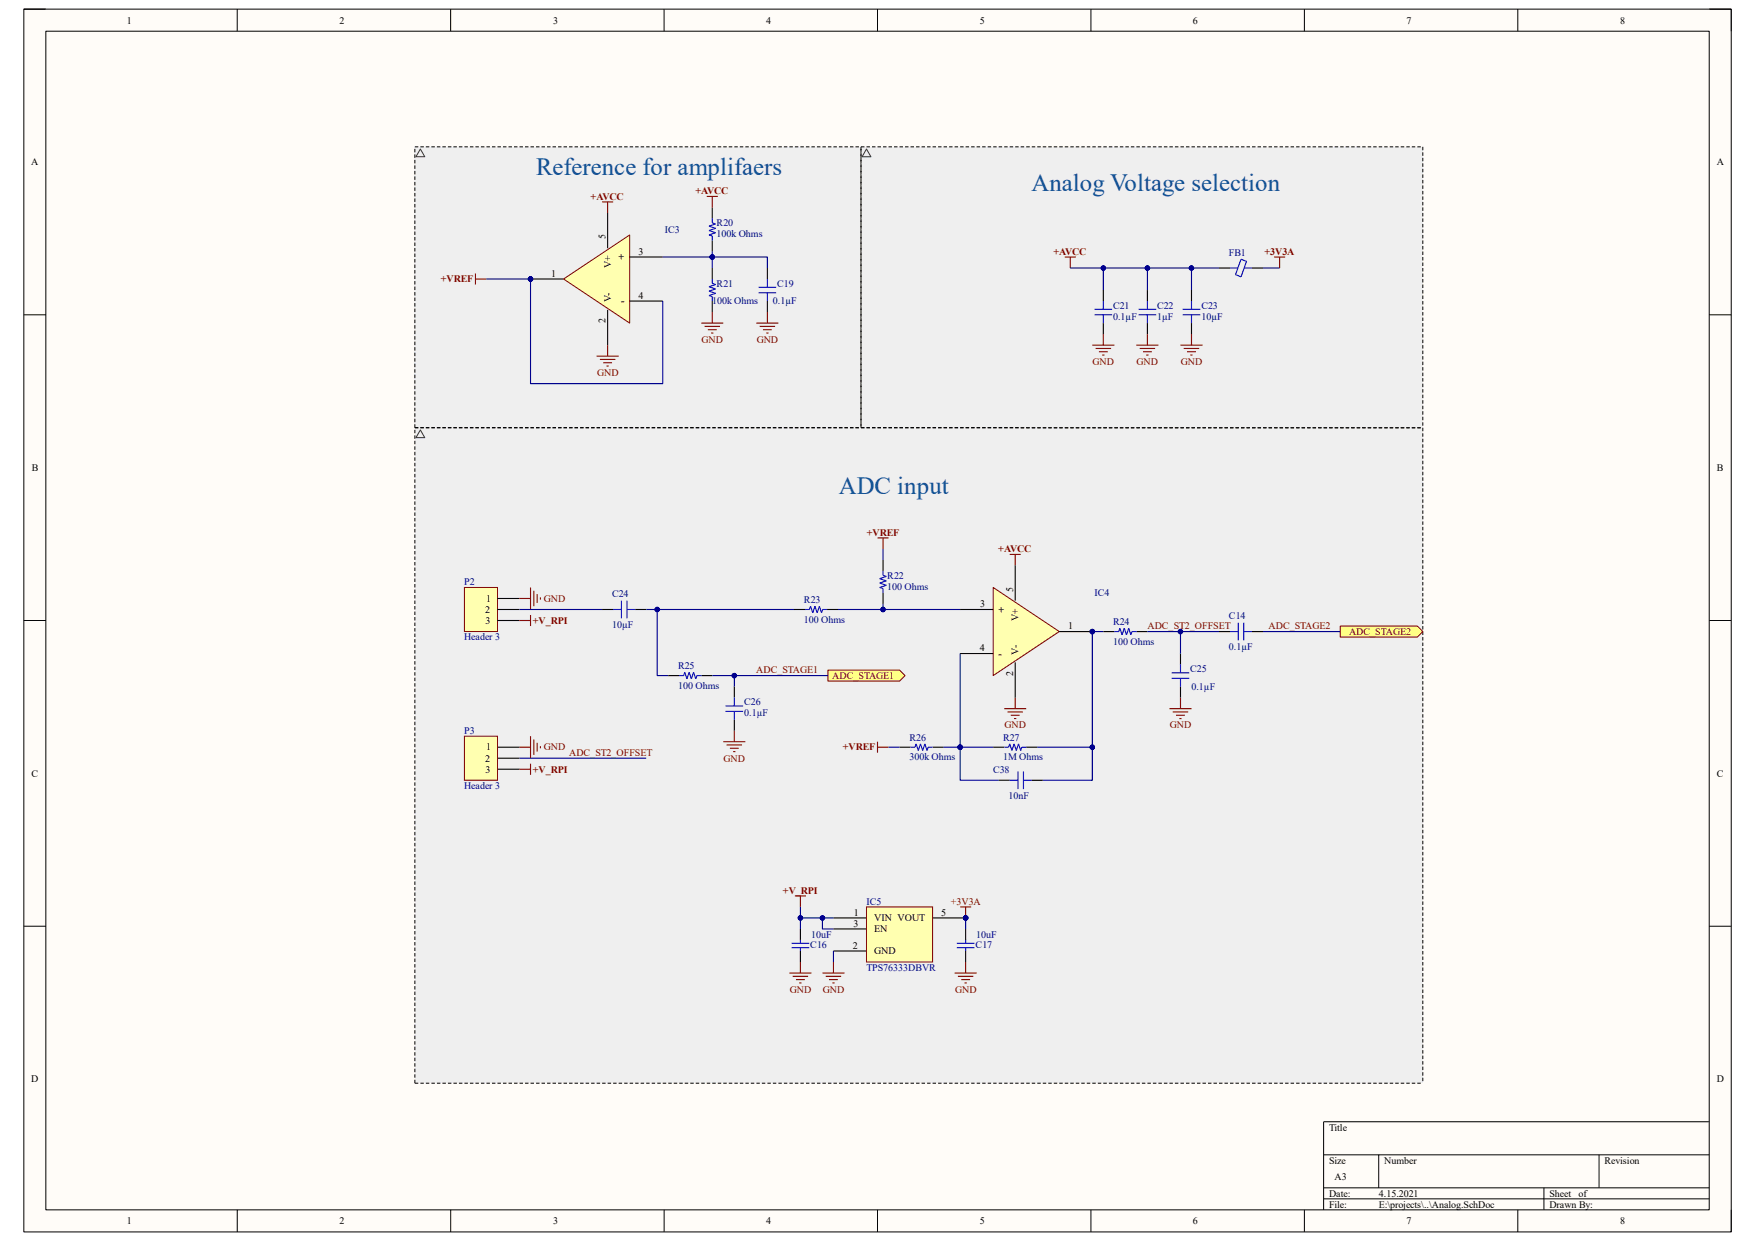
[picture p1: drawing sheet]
<svg xmlns="http://www.w3.org/2000/svg" width="297mm" height="210mm" viewBox="0 0 297 210" stroke-linecap="round" stroke-linejoin="round" font-family="sans-serif">
<path d="M4 1.5h289v207h-289z" fill-rule="evenodd" fill="#fffcf8"/>
<path d="M4 1.5h289v207h-289z" fill="none" stroke="#000" stroke-width=".17"/>
<path d="M7.8 5.3h281.5v199.4h-281.5z" fill-rule="evenodd" fill="#fffcf8"/>
<g fill="none" stroke="#000" stroke-width=".17">
<path d="M4 1.5h3.8M7.8 5.3h281.5v199.4h-281.5zM40.1 1.5v3.8M76.3 1.5v3.8M112.4 1.5v3.8M148.5 1.5v3.8M184.6 1.5v3.8M220.7 1.5v3.8M256.9 1.5v3.8M289.3 1.5h3.7v3.8M4 53.3h3.8M289.3 53.3h3.7"/>
<path d="M4 105h3.8M289.3 105h3.7M4 156.7h3.8M289.3 156.7h3.7M224 195.4h65.3M233.3 195.4v5.6M270.6 195.4v5.6M289.3 189.8h-65.3v14.9M40.2 204.7v3.8M76.3 204.7v3.8M112.4 204.7v3.8M148.5 204.7v3.8"/>
<path d="M184.6 204.7v3.8M220.7 204.7v3.8M224 201h65.3M224 202.9h65.3M256.9 204.7v3.8M261.3 201v3.7M293 204.7v3.8"/>
</g>
<g fill="#efefef">
<path d="M70.2 24.8h75.5v47.6h-75.5z" fill-rule="evenodd"/>
<path d="M145.7 24.8h95.1v47.6h-95.1z" fill-rule="evenodd"/>
<path d="M70.2 72.4h170.6v110.9h-170.6z" fill-rule="evenodd"/>
</g>
<path d="M80.5 46.3v1.8M80.5 47.2h1.8M148.5 91h1.9M149.4 91v1.9M148.5 125.5v1.9M148.5 126.4h1.9" fill="none" stroke="#800000" stroke-width=".19"/>
<path d="M78.6 99.4h5.6v7.5h-5.6z" fill-rule="evenodd" fill="#ffffb0"/>
<path d="M78.6 99.4h5.6v7.5h-5.6z" fill="none" stroke="#800000" stroke-width=".17"/>
<g fill="none" stroke="#000" stroke-width=".19">
<path d="M120.5 35.1v1.9M120.5 40.7v1.9M120.5 45.4v1.8M120.5 50.9v1.9M129.9 45.4v1.8M129.9 50.9v1.9M186.7 49.1v1.8M186.7 54.7v1.8M194.2 49.1v1.8M194.2 54.7v1.8M201.6 49.1v1.8M201.6 54.7v1.8"/>
<path d="M149.4 94.8v1.8M84.2 101.3h3.7M84.2 103.1h3.7M84.2 105h3.7M101.9 103.1h1.9M107.5 103.1h1.9M113.1 114.3h1.9M118.7 114.3h1.8M124.3 116.2v1.9M134.4 103.1h1.8M140 103.1h1.8M149.4 100.4v1.8"/>
<path d="M186.7 106.9h1.9M192.3 106.9h1.9M199.8 110.6v1.9M199.8 116.2v1.9M124.3 121.8v1.9M152.2 126.4h1.9M157.8 126.4h1.9M168.1 126.4h1.8M173.7 126.4h1.8"/>
</g>
<g fill="none" stroke="#00f" stroke-width=".19">
<path d="M120.5 37v.7l.6 .2-1.1 .4 1.1 .3-1.1 .4 1.1 .4-1.1 .4 .5 .1v.8M120.5 47.2v.8l.6 .1-1.1 .4 1.1 .4-1.1 .4 1.1 .3-1.1 .4 .5 .2v.7M128.4 48.6h3M128.4 49.6h3M129.9 47.2v1.4M129.9 49.6v1.3M185.2 52.3h3M185.2 53.3h3M186.7 50.9v1.4M186.7 53.3v1.4M192.7 52.3h3M192.7 53.3h3"/>
<path d="M194.2 50.9v1.4M194.2 53.3v1.4M200.2 52.3h2.9M200.2 53.3h2.9M201.6 50.9v1.4M201.6 53.3v1.4M149.4 96.6v.8l.6 .2-1.1 .3 1.1 .4-1.1 .4 1.1 .3-1.1 .4 .5 .2v.8M103.8 103.1h1.4M105.2 101.7v2.9M106.1 103.1h1.4M106.1 101.7v2.9M115 114.3h.7l.2-.5 .4 1.1 .3-1.1 .4 1.1 .4-1.1 .4 1.1 .1-.6h.8"/>
<path d="M122.8 119.5h3M124.3 118.1v1.4M136.2 103.1h.8l.2-.5 .3 1.1 .4-1.1 .4 1.1 .4-1.1 .3 1.1 .2-.6h.8M188.6 106.9h.7l.2-.6 .4 1.1 .4-1.1 .3 1.1 .4-1.1 .4 1.1 .2-.5h.7M198.3 113.9h3M198.3 114.8h3M199.8 112.5v1.4M199.8 114.8v1.4M122.8 120.4h3M124.3 120.4v1.4M154.1 126.4h.7l.2-.5 .4 1.1 .4-1.1 .4 1.1 .3-1.1 .4 1.1 .2-.6h.7M169.9 126.4h.8l.2-.5 .3 1.1 .4-1.1 .4 1.1 .4-1.1 .3 1.1 .2-.6h.8"/>
</g>
<g fill="none" stroke="#800000" stroke-width=".19">
<path d="M101.9 34.2h1.9M102.8 34.2v1.8M119.6 33.2h1.9M120.5 33.2v1.9M102.8 58.4v1.9M118.7 54.7h3.7M119.2 55.2h2.7M119.8 55.8h1.5M120.4 56.4h.3M120.5 52.8v1.9M128 54.7h3.7M128.6 55.2h2.6"/>
<path d="M129.1 55.8h1.5M129.7 56.4h.4M129.9 52.8v1.9M180.2 43.5h1.9M181.1 43.5v1.9M184.9 58.4h3.7M185.4 59h2.6M186 59.5h1.5M186.7 56.5v1.9M192.3 58.4h3.7M192.9 59h2.6M193.4 59.5h1.5"/>
<path d="M194.2 56.5v1.9M199.8 58.4h3.7M200.3 59h2.6M200.9 59.5h1.5M201.6 56.5v1.9M101 60.3h3.7M101.5 60.8h2.6M102.1 61.4h1.5M102.6 61.9h.4M186.5 60.1h.4M194 60.1h.4M201.5 60.1h.3"/>
<path d="M89.8 99.4v3.7M90.3 100v2.6M170.9 93.8h1.8M171.8 93.8v1.9M87.9 101.3h1.9M90.9 100.5v1.5M91.5 101.1v.4M197.9 119.9h3.7M199.8 118.1v1.8M198.5 120.5h2.6M199 121h1.5M199.6 121.6h.4"/>
</g>
<path d="M78.6 124.6h5.6v7.4h-5.6z" fill-rule="evenodd" fill="#ffffb0"/>
<path d="M78.6 124.6h5.6v7.4h-5.6z" fill="none" stroke="#800000" stroke-width=".17"/>
<path d="M84.2 126.4h3.7M84.2 128.3h3.7M84.2 130.2h3.7" fill="none" stroke="#000" stroke-width=".19"/>
<g fill="none" stroke="#800000" stroke-width=".19">
<path d="M169.9 119.9h3.8M171.8 118.1v1.8M87.9 126.4h1.9M89.8 124.6v3.7M90.3 125.1v2.7M90.9 125.7v1.5M91.5 126.3v.3M122.4 125.5h3.7M123 126.1h2.6M123.5 126.6h1.5M124.1 127.2h.4M124.3 123.7v1.8"/>
<path d="M170.5 120.5h2.6M171.1 121h1.5M171.6 121.6h.4"/>
</g>
<g fill="none" stroke="#000" stroke-width=".17">
<path d="M70.2 25.2v.6M70.2 26.1v.6M70.2 27.1v.5M70.2 28v.6M70.2 28.9v.6M70.2 29.9v.5M70.2 30.8v.6M70.2 31.7v.6M70.2 32.7v.5M70.2 33.6v.6M70.2 34.5v.6M70.2 35.4v.6"/>
<path d="M70.2 36.4v.6M70.2 37.3v.6M70.2 38.2v.6M70.2 39.2v.6M70.2 24.8h.6M71.1 24.8h.6M72.1 24.8h.6M73 24.8h.6M73.9 24.8h.6M74.9 24.8h.6M75.8 24.8h.6M76.7 24.8h.6"/>
<path d="M77.7 24.8h.5M78.6 24.8h.6M79.5 24.8h.6M80.5 24.8h.5M81.4 24.8h.6M82.3 24.8h.6M83.3 24.8h.5M84.2 24.8h.6M85.1 24.8h.6M86.1 24.8h.5M87 24.8h.6M87.9 24.8h.6"/>
<path d="M88.9 24.8h.5M89.8 24.8h.6M90.7 24.8h.6M91.6 24.8h.6M92.6 24.8h.6M93.5 24.8h.6M94.4 24.8h.6M95.4 24.8h.6M96.3 24.8h.6M97.2 24.8h.6M98.2 24.8h.6M99.1 24.8h.6"/>
<path d="M100 24.8h.6M101 24.8h.6M101.9 24.8h.6M102.8 24.8h.6M103.8 24.8h.5M104.7 24.8h.6M105.6 24.8h.6M106.6 24.8h.5M107.5 24.8h.6M108.4 24.8h.6M109.4 24.8h.5M110.3 24.8h.6"/>
<path d="M111.2 24.8h.6M112.2 24.8h.5M113.1 24.8h.6M114 24.8h.6M115 24.8h.5M115.9 24.8h.6M116.8 24.8h.6M117.8 24.8h.5M118.7 24.8h.6M119.6 24.8h.6M120.5 24.8h.6M121.5 24.8h.6"/>
<path d="M122.4 24.8h.6M123.3 24.8h.6M124.3 24.8h.6M125.2 24.8h.6M126.1 24.8h.6M127.1 24.8h.6M128 24.8h.6M128.9 24.8h.6M129.9 24.8h.6M130.8 24.8h.6M131.7 24.8h.6M132.7 24.8h.5"/>
<path d="M133.6 24.8h.6M134.5 24.8h.6M135.5 24.8h.5M136.4 24.8h.6M137.3 24.8h.6M138.3 24.8h.5M139.2 24.8h.6M140.1 24.8h.6M141 24.8h.6M142 24.8h.6M142.9 24.8h.6M143.8 24.8h.6"/>
<path d="M144.8 24.8h.6M146.3 24.8h-.6v47.6h.6M146.6 24.8h.6M147.6 24.8h.6M148.5 24.8h.6M149.4 24.8h.6M150.4 24.8h.6M151.3 24.8h.6M152.2 24.8h.6M153.2 24.8h.5M154.1 24.8h.6M155 24.8h.6"/>
<path d="M156 24.8h.5M156.9 24.8h.6M157.8 24.8h.6M158.8 24.8h.5M159.7 24.8h.6M160.6 24.8h.6M161.6 24.8h.5M162.5 24.8h.6M163.4 24.8h.6M164.4 24.8h.5M165.3 24.8h.6M166.2 24.8h.6"/>
<path d="M167.1 24.8h.6M168.1 24.8h.6M169 24.8h.6M169.9 24.8h.6M170.9 24.8h.6M171.8 24.8h.6M172.7 24.8h.6M173.7 24.8h.6M174.6 24.8h.6M175.5 24.8h.6M176.5 24.8h.6M177.4 24.8h.6"/>
<path d="M178.3 24.8h.6M179.3 24.8h.6M180.2 24.8h.6M181.1 24.8h.6M182.1 24.8h.5M183 24.8h.6M183.9 24.8h.6M184.9 24.8h.5M185.8 24.8h.6M186.7 24.8h.6M187.7 24.8h.5M188.6 24.8h.6"/>
<path d="M189.5 24.8h.6M190.5 24.8h.5M191.4 24.8h.6M192.3 24.8h.6M193.3 24.8h.5M194.2 24.8h.6M195.1 24.8h.6M196 24.8h.6M197 24.8h.6M197.9 24.8h.6M198.8 24.8h.6M199.8 24.8h.6"/>
<path d="M200.7 24.8h.6M201.6 24.8h.6M202.6 24.8h.6M203.5 24.8h.6M204.4 24.8h.6M205.4 24.8h.6M206.3 24.8h.6M207.2 24.8h.6M208.2 24.8h.5M209.1 24.8h.6M210 24.8h.6M211 24.8h.5"/>
<path d="M211.9 24.8h.6M212.8 24.8h.6M213.8 24.8h.5M214.7 24.8h.6M215.6 24.8h.6M216.6 24.8h.5M217.5 24.8h.6M218.4 24.8h.6M219.4 24.8h.5M220.3 24.8h.6M221.2 24.8h.6M222.1 24.8h.6"/>
<path d="M223.1 24.8h.6M224 24.8h.6M224.9 24.8h.6M225.9 24.8h.6M226.8 24.8h.6M227.7 24.8h.6M228.7 24.8h.6M229.6 24.8h.6M230.5 24.8h.6M231.5 24.8h.6M232.4 24.8h.6M233.3 24.8h.6"/>
<path d="M234.3 24.8h.5M235.2 24.8h.6M236.1 24.8h.6M237.1 24.8h.5M238 24.8h.6M238.9 24.8h.6M239.9 24.8h.5M240.8 24.8v.6M240.8 25.8v.6M240.8 26.7v.6M240.8 27.6v.6M240.8 28.6v.6"/>
<path d="M240.8 29.5v.6M240.8 30.4v.6M240.8 31.4v.6M240.8 32.3v.6M240.8 33.2v.6M240.8 34.2v.6M240.8 35.1v.6M240.8 36v.6M240.8 37v.5M240.8 37.9v.6M240.8 38.8v.6M240.8 39.8v.5"/>
<path d="M70.2 40.1v.6M70.2 41v.6M70.2 42v.6M70.2 42.9v.6M70.2 43.8v.6M70.2 44.8v.6M70.2 45.7v.6M70.2 46.6v.6M70.2 47.6v.5M70.2 48.5v.6M70.2 49.4v.6M70.2 50.4v.5"/>
<path d="M70.2 51.3v.6M70.2 52.2v.6M70.2 53.2v.5M70.2 54.1v.6M70.2 55v.6M70.2 56v.5M70.2 56.9v.6M70.2 57.8v.6M70.2 58.8v.5M70.2 59.7v.6M240.8 40.7v.6M240.8 41.6v.6"/>
<path d="M240.8 42.6v.5M240.8 43.5v.6M240.8 44.4v.6M240.8 45.4v.5M240.8 46.3v.6M240.8 47.2v.6M240.8 48.2v.5M240.8 49.1v.6M240.8 50v.6M240.8 50.9v.6M240.8 51.9v.6M240.8 52.8v.6"/>
<path d="M240.8 53.7v.6M240.8 54.7v.6M240.8 55.6v.6M240.8 56.5v.6M240.8 57.5v.6M240.8 58.4v.6M240.8 59.3v.6M70.2 60.6v.6M70.2 61.6v.5M70.2 62.5v.6M70.2 63.4v.6M70.2 64.3v.6"/>
<path d="M70.2 65.3v.6M70.2 66.2v.6M70.2 67.1v.6M70.2 68.1v.6M70.2 69v.6M70.2 69.9v.6M70.2 70.9v.6M70.2 71.8v.6h.6M70.2 72.7v.6M70.2 73.7v.6M70.2 74.6v.6M70.2 75.5v.6"/>
<path d="M70.2 76.5v.5M70.2 77.4v.6M70.2 78.3v.6M70.2 79.3v.5M71.1 72.4h.6M72.1 72.4h.6M73 72.4h.6M73.9 72.4h.6M74.9 72.4h.6M75.8 72.4h.6M76.7 72.4h.6M77.7 72.4h.5"/>
<path d="M78.6 72.4h.6M79.5 72.4h.6M80.5 72.4h.5M81.4 72.4h.6M82.3 72.4h.6M83.3 72.4h.5M84.2 72.4h.6M85.1 72.4h.6M86.1 72.4h.5M87 72.4h.6M87.9 72.4h.6M88.9 72.4h.5"/>
<path d="M89.8 72.4h.6M90.7 72.4h.6M91.6 72.4h.6M92.6 72.4h.6M93.5 72.4h.6M94.4 72.4h.6M95.4 72.4h.6M96.3 72.4h.6M97.2 72.4h.6M98.2 72.4h.6M99.1 72.4h.6M100 72.4h.6"/>
<path d="M101 72.4h.6M101.9 72.4h.6M102.8 72.4h.6M103.8 72.4h.5M104.7 72.4h.6M105.6 72.4h.6M106.6 72.4h.5M107.5 72.4h.6M108.4 72.4h.6M109.4 72.4h.5M110.3 72.4h.6M111.2 72.4h.6"/>
<path d="M112.2 72.4h.5M113.1 72.4h.6M114 72.4h.6M115 72.4h.5M115.9 72.4h.6M116.8 72.4h.6M117.8 72.4h.5M118.7 72.4h.6M119.6 72.4h.6M120.5 72.4h.6M121.5 72.4h.6M122.4 72.4h.6"/>
<path d="M123.3 72.4h.6M124.3 72.4h.6M125.2 72.4h.6M126.1 72.4h.6M127.1 72.4h.6M128 72.4h.6M128.9 72.4h.6M129.9 72.4h.6M130.8 72.4h.6M131.7 72.4h.6M132.7 72.4h.5M133.6 72.4h.6"/>
<path d="M134.5 72.4h.6M135.5 72.4h.5M136.4 72.4h.6M137.3 72.4h.6M138.3 72.4h.5M139.2 72.4h.6M140.1 72.4h.6M141 72.4h.6M142 72.4h.6M142.9 72.4h.6M143.8 72.4h.6M144.8 72.4h.6"/>
<path d="M146.6 72.4h.6M147.6 72.4h.6M148.5 72.4h.6M149.4 72.4h.6M150.4 72.4h.6M151.3 72.4h.6M152.2 72.4h.6M153.2 72.4h.5M154.1 72.4h.6M155 72.4h.6M156 72.4h.5M156.9 72.4h.6"/>
<path d="M157.8 72.4h.6M158.8 72.4h.5M159.7 72.4h.6M160.6 72.4h.6M161.6 72.4h.5M162.5 72.4h.6M163.4 72.4h.6M164.4 72.4h.5M165.3 72.4h.6M166.2 72.4h.6M167.1 72.4h.6M168.1 72.4h.6"/>
<path d="M169 72.4h.6M169.9 72.4h.6M170.9 72.4h.6M171.8 72.4h.6M172.7 72.4h.6M173.7 72.4h.6M174.6 72.4h.6M175.5 72.4h.6M176.5 72.4h.6M177.4 72.4h.6M178.3 72.4h.6M179.3 72.4h.6"/>
<path d="M180.2 72.4h.6M181.1 72.4h.6M182.1 72.4h.5M183 72.4h.6M183.9 72.4h.6M184.9 72.4h.5M185.8 72.4h.6M186.7 72.4h.6M187.7 72.4h.5M188.6 72.4h.6M189.5 72.4h.6M190.5 72.4h.5"/>
<path d="M191.4 72.4h.6M192.3 72.4h.6M193.3 72.4h.5M194.2 72.4h.6M195.1 72.4h.6M196 72.4h.6M197 72.4h.6M197.9 72.4h.6M198.8 72.4h.6M199.8 72.4h.6M200.7 72.4h.6M201.6 72.4h.6"/>
<path d="M202.6 72.4h.6M203.5 72.4h.6M204.4 72.4h.6M205.4 72.4h.6M206.3 72.4h.6M207.2 72.4h.6M208.2 72.4h.5M209.1 72.4h.6M210 72.4h.6M211 72.4h.5M211.9 72.4h.6M212.8 72.4h.6"/>
<path d="M213.8 72.4h.5M214.7 72.4h.6M215.6 72.4h.6M216.6 72.4h.5M217.5 72.4h.6M218.4 72.4h.6M219.4 72.4h.5M220.3 72.4h.6M221.2 72.4h.6M222.1 72.4h.6M223.1 72.4h.6M224 72.4h.6"/>
<path d="M224.9 72.4h.6M225.9 72.4h.6M226.8 72.4h.6M227.7 72.4h.6M228.7 72.4h.6M229.6 72.4h.6M230.5 72.4h.6M231.5 72.4h.6M232.4 72.4h.6M233.3 72.4h.6M234.3 72.4h.5M235.2 72.4h.6"/>
<path d="M236.1 72.4h.6M237.1 72.4h.5M238 72.4h.6M238.9 72.4h.6M239.9 72.4h.5M240.8 60.3v.6M240.8 61.2v.6M240.8 62.1v.6M240.8 63.1v.5M240.8 64v.6M240.8 64.9v.6M240.8 65.9v.5"/>
<path d="M240.8 66.8v.6M240.8 67.7v.6M240.8 68.7v.5M240.8 69.6v.6M240.8 70.5v.6M240.8 71.5v.5M240.8 72.4v.6M240.8 73.3v.6M240.8 74.3v.5M240.8 75.2v.6M240.8 76.1v.6M240.8 77v.6"/>
<path d="M240.8 78v.6M240.8 78.9v.6M240.8 79.8v.6M70.2 80.2v.6M70.2 81.1v.6M70.2 82.1v.5M70.2 83v.6M70.2 83.9v.6M70.2 84.9v.5M70.2 85.8v.6M70.2 86.7v.6M70.2 87.7v.5"/>
<path d="M70.2 88.6v.6M70.2 89.5v.6M70.2 90.4v.6M70.2 91.4v.6M70.2 92.3v.6M70.2 93.2v.6M70.2 94.2v.6M70.2 95.1v.6M70.2 96v.6M70.2 97v.6M70.2 97.9v.6M70.2 98.8v.6"/>
<path d="M70.2 99.8v.6M240.8 80.8v.6M240.8 81.7v.6M240.8 82.6v.6M240.8 83.6v.6M240.8 84.5v.6M240.8 85.4v.6M240.8 86.4v.6M240.8 87.3v.6M240.8 88.2v.6M240.8 89.2v.5M240.8 90.1v.6"/>
<path d="M240.8 91v.6M240.8 92v.5M240.8 92.9v.6M240.8 93.8v.6M240.8 94.8v.5M240.8 95.7v.6M240.8 96.6v.6M240.8 97.6v.5M240.8 98.5v.6M240.8 99.4v.6M70.2 100.7v.6M70.2 101.6v.6"/>
<path d="M70.2 102.6v.5M70.2 103.5v.6M70.2 104.4v.6M70.2 105.4v.5M70.2 106.3v.6M70.2 107.2v.6M70.2 108.2v.5M70.2 109.1v.6M70.2 110v.6M70.2 111v.5M70.2 111.9v.6M70.2 112.8v.6"/>
<path d="M70.2 113.7v.6M70.2 114.7v.6M70.2 115.6v.6M70.2 116.5v.6M70.2 117.5v.6M70.2 118.4v.6M70.2 119.3v.6M240.8 100.4v.5M240.8 101.3v.6M240.8 102.2v.6M240.8 103.1v.6M240.8 104.1v.6"/>
<path d="M240.8 105v.6M240.8 105.9v.6M240.8 106.9v.6M240.8 107.8v.6M240.8 108.7v.6M240.8 109.7v.6M240.8 110.6v.6M240.8 111.5v.6M240.8 112.5v.6M240.8 113.4v.6M240.8 114.3v.6M240.8 115.3v.5"/>
<path d="M240.8 116.2v.6M240.8 117.1v.6M240.8 118.1v.5M240.8 119v.6M240.8 119.9v.6M70.2 120.3v.6M70.2 121.2v.6M70.2 122.1v.6M70.2 123.1v.6M70.2 124v.6M70.2 124.9v.6M70.2 125.9v.5"/>
<path d="M70.2 126.8v.6M70.2 127.7v.6M70.2 128.7v.5M70.2 129.6v.6M70.2 130.5v.6M70.2 131.5v.5M70.2 132.4v.6M70.2 133.3v.6M70.2 134.3v.5M70.2 135.2v.6M70.2 136.1v.6M70.2 137.1v.5"/>
<path d="M70.2 138v.6M70.2 138.9v.6M70.2 139.8v.6M240.8 120.9v.5M240.8 121.8v.6M240.8 122.7v.6M240.8 123.7v.5M240.8 124.6v.6M240.8 125.5v.6M240.8 126.4v.6M240.8 127.4v.6M240.8 128.3v.6"/>
<path d="M240.8 129.2v.6M240.8 130.2v.6M240.8 131.1v.6M240.8 132v.6M240.8 133v.6M240.8 133.9v.6M240.8 134.8v.6M240.8 135.8v.6M240.8 136.7v.6M240.8 137.6v.6M240.8 138.6v.5M240.8 139.5v.6"/>
<path d="M70.2 140.8v.6M70.2 141.7v.6M70.2 142.6v.6M70.2 143.6v.6M70.2 144.5v.6M70.2 145.4v.6M70.2 146.4v.6M70.2 147.3v.6M70.2 148.2v.6M70.2 149.2v.6M70.2 150.1v.6M70.2 151v.6"/>
<path d="M70.2 152v.5M70.2 152.9v.6M70.2 153.8v.6M70.2 154.8v.5M70.2 155.7v.6M70.2 156.6v.6M70.2 157.6v.5M70.2 158.5v.6M70.2 159.4v.6M240.8 140.4v.6M240.8 141.4v.5M240.8 142.3v.6"/>
<path d="M240.8 143.2v.6M240.8 144.2v.5M240.8 145.1v.6M240.8 146v.6M240.8 147v.5M240.8 147.9v.6M240.8 148.8v.6M240.8 149.8v.5M240.8 150.7v.6M240.8 151.6v.6M240.8 152.5v.6M240.8 153.5v.6"/>
<path d="M240.8 154.4v.6M240.8 155.3v.6M240.8 156.3v.6M240.8 157.2v.6M240.8 158.1v.6M240.8 159.1v.6M70.2 160.4v.5M70.2 161.3v.6M70.2 162.2v.6M70.2 163.2v.5M70.2 164.1v.6M70.2 165v.6"/>
<path d="M70.2 165.9v.6M70.2 166.9v.6M70.2 167.8v.6M70.2 168.7v.6M70.2 169.7v.6M70.2 170.6v.6M70.2 171.5v.6M70.2 172.5v.6M70.2 173.4v.6M70.2 174.3v.6M70.2 175.3v.6M70.2 176.2v.6"/>
<path d="M70.2 177.1v.6M70.2 178.1v.5M70.2 179v.6M70.2 179.9v.6M240.8 160v.6M240.8 160.9v.6M240.8 161.9v.6M240.8 162.8v.6M240.8 163.7v.6M240.8 164.7v.5M240.8 165.6v.6M240.8 166.5v.6"/>
<path d="M240.8 167.5v.5M240.8 168.4v.6M240.8 169.3v.6M240.8 170.3v.5M240.8 171.2v.6M240.8 172.1v.6M240.8 173.1v.5M240.8 174v.6M240.8 174.9v.6M240.8 175.9v.5M240.8 176.8v.6M240.8 177.7v.6"/>
<path d="M240.8 178.6v.6M240.8 179.6v.6M70.2 180.9v.6M70.2 181.8v.6M70.2 182.7v.6h.6M71.1 183.3h.6M72.1 183.3h.6M73 183.3h.6M73.9 183.3h.6M74.9 183.3h.6M75.8 183.3h.6M76.7 183.3h.6"/>
<path d="M77.7 183.3h.6M78.6 183.3h.6M79.5 183.3h.6M80.5 183.3h.5M81.4 183.3h.6M82.3 183.3h.6M83.3 183.3h.5M84.2 183.3h.6M85.1 183.3h.6M86.1 183.3h.5M87 183.3h.6M87.9 183.3h.6"/>
<path d="M88.9 183.3h.5M89.8 183.3h.6M90.7 183.3h.6M91.7 183.3h.5M92.6 183.3h.6M93.5 183.3h.6M94.4 183.3h.6M95.4 183.3h.6M96.3 183.3h.6M97.2 183.3h.6M98.2 183.3h.6M99.1 183.3h.6"/>
<path d="M100 183.3h.6M101 183.3h.6M101.9 183.3h.6M102.8 183.3h.6M103.8 183.3h.6M104.7 183.3h.6M105.6 183.3h.6M106.6 183.3h.5M107.5 183.3h.6M108.4 183.3h.6M109.4 183.3h.5M110.3 183.3h.6"/>
<path d="M111.2 183.3h.6M112.2 183.3h.5M113.1 183.3h.6M114 183.3h.6M115 183.3h.5M115.9 183.3h.6M116.8 183.3h.6M117.8 183.3h.5M118.7 183.3h.6M119.6 183.3h.6M120.5 183.3h.6M121.5 183.3h.6"/>
<path d="M122.4 183.3h.6M123.3 183.3h.6M124.3 183.3h.6M125.2 183.3h.6M126.1 183.3h.6M127.1 183.3h.6M128 183.3h.6M128.9 183.3h.6M129.9 183.3h.6M130.8 183.3h.6M131.7 183.3h.6M132.7 183.3h.5"/>
<path d="M133.6 183.3h.6M134.5 183.3h.6M135.5 183.3h.5M136.4 183.3h.6M137.3 183.3h.6M138.3 183.3h.5M139.2 183.3h.6M140.1 183.3h.6M141.1 183.3h.5M142 183.3h.6M142.9 183.3h.6M143.8 183.3h.6"/>
<path d="M144.8 183.3h.6M145.7 183.3h.6M146.6 183.3h.6M147.6 183.3h.6M148.5 183.3h.6M149.4 183.3h.6M150.4 183.3h.6M151.3 183.3h.6M152.2 183.3h.6M153.2 183.3h.6M154.1 183.3h.6M155 183.3h.6"/>
<path d="M156 183.3h.5M156.9 183.3h.6M157.8 183.3h.6M158.8 183.3h.5M159.7 183.3h.6M160.6 183.3h.6M161.6 183.3h.5M162.5 183.3h.6M163.4 183.3h.6M164.4 183.3h.5M165.3 183.3h.6M166.2 183.3h.6"/>
<path d="M167.2 183.3h.5M168.1 183.3h.6M169 183.3h.6M169.9 183.3h.6M170.9 183.3h.6M171.8 183.3h.6M172.7 183.3h.6M173.7 183.3h.6M174.6 183.3h.6M175.5 183.3h.6M176.5 183.3h.6M177.4 183.3h.6"/>
<path d="M178.3 183.3h.6M179.3 183.3h.6M180.2 183.3h.6M181.1 183.3h.6M182.1 183.3h.5M183 183.3h.6M183.9 183.3h.6M184.9 183.3h.5M185.8 183.3h.6M186.7 183.3h.6M187.7 183.3h.5M188.6 183.3h.6"/>
<path d="M189.5 183.3h.6M190.5 183.3h.5M191.4 183.3h.6M192.3 183.3h.6M193.3 183.3h.5M194.2 183.3h.6M195.1 183.3h.6M196 183.3h.6M197 183.3h.6M197.9 183.3h.6M198.8 183.3h.6M199.8 183.3h.6"/>
<path d="M200.7 183.3h.6M201.6 183.3h.6M202.6 183.3h.6M203.5 183.3h.6M204.4 183.3h.6M205.4 183.3h.6M206.3 183.3h.6M207.2 183.3h.6M208.2 183.3h.5M209.1 183.3h.6M210 183.3h.6M211 183.3h.5"/>
<path d="M211.9 183.3h.6M212.8 183.3h.6M213.8 183.3h.5M214.7 183.3h.6M215.6 183.3h.6M216.6 183.3h.5M217.5 183.3h.6M218.4 183.3h.6M219.4 183.3h.5M220.3 183.3h.6M221.2 183.3h.6M222.1 183.3h.6"/>
<path d="M223.1 183.3h.6M224 183.3h.6M224.9 183.3h.6M225.9 183.3h.6M226.8 183.3h.6M227.7 183.3h.6M228.7 183.3h.6M229.6 183.3h.6M230.5 183.3h.6M231.5 183.3h.6M232.4 183.3h.6M233.3 183.3h.6"/>
<path d="M234.3 183.3h.5M235.2 183.3h.6M236.1 183.3h.6M237.1 183.3h.5M238 183.3h.6M238.9 183.3h.6M239.9 183.3h.5M240.8 180.5v.6M240.8 181.5v.5M240.8 182.4v.6"/>
</g>
<path d="M71.1 25.2l.8 1.3h-1.5zM146.6 25.2l.8 1.3h-1.5zM71.1 72.8l.8 1.3h-1.5z" fill="none" stroke="#333" stroke-width=".17"/>
<path d="M140.1 113.4h12.1l1 .9-1 1h-12.1z" fill-rule="evenodd" fill="#ffff80"/>
<path d="M140.1 113.4h12.1l1 .9-1 1h-12.1z" fill="none" stroke="#800000" stroke-width=".17"/>
<circle cx="89.8" cy="47.2" r=".37" fill="#000080"/>
<circle cx="89.8" cy="47.2" r=".37" fill="none" stroke="#000080" stroke-width=".17"/>
<path d="M95.4 47.2l11.2-7.4v14.9z" fill="#ffffb0"/>
<path d="M95.4 47.2l11.2-7.4v14.9z" fill="none" stroke="#800000" stroke-width=".17"/>
<path d="M102.8 36v6M89.8 47.2h5.6M102.8 52.4v6M106.6 50.9h5.6M106.6 43.5h5.6" fill="none" stroke="#000" stroke-width=".19"/>
<circle cx="89.8" cy="47.2" r=".37" fill="#000080"/>
<circle cx="89.8" cy="47.2" r=".37" fill="none" stroke="#000080" stroke-width=".17"/>
<circle cx="184.9" cy="106.9" r=".37" fill="#000080"/>
<circle cx="184.9" cy="106.9" r=".37" fill="none" stroke="#000080" stroke-width=".17"/>
<path d="M168.1 99.4l11.2 7.5-11.2 7.4z" fill="#ffffb0"/>
<path d="M168.1 99.4l11.2 7.5-11.2 7.4z" fill="none" stroke="#800000" stroke-width=".17"/>
<path d="M171.8 95.7v6M162.5 110.6h5.6M162.5 103.1h5.6M171.8 112.1v6M179.3 106.9h5.6" fill="none" stroke="#000" stroke-width=".19"/>
<circle cx="184.9" cy="106.9" r=".37" fill="#000080"/>
<circle cx="184.9" cy="106.9" r=".37" fill="none" stroke="#000080" stroke-width=".17"/>
<path d="M208.2 45.4h1.3M210 43.9l1 .3-1 2.7-.9-.4zM210.6 45.4h1.3M170.9 132h1.4M172.3 130.6v2.9M173.2 132h1.4M173.2 130.6v2.9M161.9 159.6h3M163.4 159.1v.5M161.9 160.4h3M163.4 160.4v.5" fill="none" stroke="#00f" stroke-width=".19"/>
<path d="M206.3 45.4h1.9M211.9 45.4h1.9M169 132h1.9M174.6 132h1.9M163.4 157.2v1.9M163.4 160.9v1.9" fill="none" stroke="#000" stroke-width=".19"/>
<g fill="none" stroke="#800000" stroke-width=".19">
<path d="M215.6 43.5h1.9M216.6 43.5v1.9M162.5 153.5h1.9M163.4 153.5v1.8M133.6 164.7h3.7M134.2 165.2h2.6M134.7 165.8h1.5M135.3 166.3h.3M135.5 162.8v1.9M161.6 164.7h3.7M162.1 165.2h2.6M162.7 165.8h1.5"/>
<path d="M163.2 166.3h.4M163.4 162.8v1.9"/>
</g>
<circle cx="163.4" cy="155.3" r=".37" fill="#000080"/>
<circle cx="163.4" cy="155.3" r=".37" fill="none" stroke="#000080" stroke-width=".17"/>
<circle cx="163.4" cy="155.3" r=".37" fill="#000080"/>
<circle cx="163.4" cy="155.3" r=".37" fill="none" stroke="#000080" stroke-width=".17"/>
<path d="M146.6 153.5h11.2v9.3h-11.2z" fill-rule="evenodd" fill="#ffffb0"/>
<path d="M146.6 153.5h11.2v9.3h-11.2z" fill="none" stroke="#800000" stroke-width=".17"/>
<path d="M141 155.3h5.6M157.8 155.3h5.6" fill="none" stroke="#000" stroke-width=".19"/>
<circle cx="163.4" cy="155.3" r=".37" fill="#000080"/>
<circle cx="163.4" cy="155.3" r=".37" fill="none" stroke="#000080" stroke-width=".17"/>
<path d="M135.5 157.2v1.9M141 157.2h5.6M135.5 160.9v1.9M141 160.9h5.6" fill="none" stroke="#000" stroke-width=".19"/>
<path d="M134.5 151.6h1.9M135.5 151.6v1.9M139.2 164.7h3.7M139.7 165.2h2.7M140.3 165.8h1.5M140.9 166.3h.3M141 162.8v1.9" fill="none" stroke="#800000" stroke-width=".19"/>
<path d="M134 159.6h2.9M135.5 159.1v.5M134 160.4h2.9M135.5 160.4v.5" fill="none" stroke="#00f" stroke-width=".19"/>
<path d="M226.8 105.9h13.1l.9 1-.9 .9h-13.1z" fill-rule="evenodd" fill="#ffff80"/>
<path d="M226.8 105.9h13.1l.9 1-.9 .9h-13.1z" fill="none" stroke="#800000" stroke-width=".17"/>
<path d="M206.3 106.9h1.9M211.9 106.9h1.9" fill="none" stroke="#000" stroke-width=".19"/>
<path d="M208.2 106.9h1.4M209.6 105.4v3M210.5 106.9h1.4M210.5 105.4v3" fill="none" stroke="#00f" stroke-width=".19"/>
<path d="M87.9 105h1.9M89.8 104.1v1.8M87.9 130.2h1.9M89.8 129.2v1.9" fill="none" stroke="#800000" stroke-width=".19"/>
<path d="M194.2 45.4v3.7" fill="none" stroke="#000080" stroke-width=".19"/>
<circle cx="194.2" cy="45.4" r=".37" fill="#000080"/>
<circle cx="194.2" cy="45.4" r=".37" fill="none" stroke="#000080" stroke-width=".17"/>
<path d="M82.3 47.2h7.5v17.7h22.4v-14" fill="none" stroke="#000080" stroke-width=".19"/>
<circle cx="89.8" cy="47.2" r=".37" fill="#000080"/>
<circle cx="89.8" cy="47.2" r=".37" fill="none" stroke="#000080" stroke-width=".17"/>
<path d="M87.9 103.1h14M109.4 103.1h25M87.9 128.3h21.5" fill="none" stroke="#000080" stroke-width=".19"/>
<circle cx="111.2" cy="103.1" r=".37" fill="#000080"/>
<circle cx="111.2" cy="103.1" r=".37" fill="none" stroke="#000080" stroke-width=".17"/>
<path d="M111.2 103.1v11.2h1.9" fill="none" stroke="#000080" stroke-width=".19"/>
<circle cx="111.2" cy="103.1" r=".37" fill="#000080"/>
<circle cx="111.2" cy="103.1" r=".37" fill="none" stroke="#000080" stroke-width=".17"/>
<path d="M112.2 43.5h17.7v1.9" fill="none" stroke="#000080" stroke-width=".19"/>
<circle cx="120.5" cy="43.5" r=".37" fill="#000080"/>
<circle cx="120.5" cy="43.5" r=".37" fill="none" stroke="#000080" stroke-width=".17"/>
<path d="M120.5 114.3h19.6" fill="none" stroke="#000080" stroke-width=".19"/>
<circle cx="124.3" cy="114.3" r=".37" fill="#000080"/>
<circle cx="124.3" cy="114.3" r=".37" fill="none" stroke="#000080" stroke-width=".17"/>
<path d="M141 155.3h-5.5v1.9" fill="none" stroke="#000080" stroke-width=".19"/>
<circle cx="139.2" cy="155.3" r=".37" fill="#000080"/>
<circle cx="139.2" cy="155.3" r=".37" fill="none" stroke="#000080" stroke-width=".17"/>
<circle cx="135.5" cy="155.3" r=".37" fill="#000080"/>
<circle cx="135.5" cy="155.3" r=".37" fill="none" stroke="#000080" stroke-width=".17"/>
<path d="M139.2 155.3v1.9h1.8" fill="none" stroke="#000080" stroke-width=".19"/>
<circle cx="139.2" cy="155.3" r=".37" fill="#000080"/>
<circle cx="139.2" cy="155.3" r=".37" fill="none" stroke="#000080" stroke-width=".17"/>
<path d="M141.8 103.1h20.7" fill="none" stroke="#000080" stroke-width=".19"/>
<circle cx="149.4" cy="103.1" r=".37" fill="#000080"/>
<circle cx="149.4" cy="103.1" r=".37" fill="none" stroke="#000080" stroke-width=".17"/>
<path d="M150.4 126.4h1.8M159.7 126.4h2.8" fill="none" stroke="#000080" stroke-width=".19"/>
<circle cx="162.5" cy="126.5" r=".37" fill="#000080"/>
<circle cx="162.5" cy="126.5" r=".37" fill="none" stroke="#000080" stroke-width=".17"/>
<path d="M162.5 126.4v5.6h6.5" fill="none" stroke="#000080" stroke-width=".19"/>
<circle cx="162.5" cy="126.5" r=".37" fill="#000080"/>
<circle cx="162.5" cy="126.5" r=".37" fill="none" stroke="#000080" stroke-width=".17"/>
<path d="M162.5 110.6v15.8h5.6" fill="none" stroke="#000080" stroke-width=".19"/>
<circle cx="162.5" cy="126.5" r=".37" fill="#000080"/>
<circle cx="162.5" cy="126.5" r=".37" fill="none" stroke="#000080" stroke-width=".17"/>
<path d="M186.7 106.9h-1.8v19.5h-9.4" fill="none" stroke="#000080" stroke-width=".19"/>
<circle cx="184.9" cy="126.5" r=".37" fill="#000080"/>
<circle cx="184.9" cy="126.5" r=".37" fill="none" stroke="#000080" stroke-width=".17"/>
<circle cx="184.9" cy="106.9" r=".37" fill="#000080"/>
<circle cx="184.9" cy="106.9" r=".37" fill="none" stroke="#000080" stroke-width=".17"/>
<path d="M184.9 126.4v5.6h-8.4" fill="none" stroke="#000080" stroke-width=".19"/>
<circle cx="184.9" cy="126.5" r=".37" fill="#000080"/>
<circle cx="184.9" cy="126.5" r=".37" fill="none" stroke="#000080" stroke-width=".17"/>
<path d="M181.1 45.4h25.2" fill="none" stroke="#000080" stroke-width=".19"/>
<circle cx="201.6" cy="45.4" r=".37" fill="#000080"/>
<circle cx="201.6" cy="45.4" r=".37" fill="none" stroke="#000080" stroke-width=".17"/>
<circle cx="194.2" cy="45.4" r=".37" fill="#000080"/>
<circle cx="194.2" cy="45.4" r=".37" fill="none" stroke="#000080" stroke-width=".17"/>
<circle cx="186.7" cy="45.4" r=".37" fill="#000080"/>
<circle cx="186.7" cy="45.4" r=".37" fill="none" stroke="#000080" stroke-width=".17"/>
<path d="M194.2 106.9h5.6" fill="none" stroke="#000080" stroke-width=".19"/>
<circle cx="199.8" cy="106.9" r=".37" fill="#000080"/>
<circle cx="199.8" cy="106.9" r=".37" fill="none" stroke="#000080" stroke-width=".17"/>
<path d="M206.3 106.9h-6.5v3.7" fill="none" stroke="#000080" stroke-width=".19"/>
<circle cx="199.8" cy="106.9" r=".37" fill="#000080"/>
<circle cx="199.8" cy="106.9" r=".37" fill="none" stroke="#000080" stroke-width=".17"/>
<path d="M120.5 43.5v1.9M213.8 45.4h2.8M213.8 106.9h13" fill="none" stroke="#000080" stroke-width=".19"/>
<circle cx="120.5" cy="43.5" r=".37" fill="#000080"/>
<circle cx="120.5" cy="43.5" r=".37" fill="none" stroke="#000080" stroke-width=".17"/>
<path d="M120.5 42.6v.9" fill="none" stroke="#000080" stroke-width=".19"/>
<circle cx="120.5" cy="43.5" r=".37" fill="#000080"/>
<circle cx="120.5" cy="43.5" r=".37" fill="none" stroke="#000080" stroke-width=".17"/>
<path d="M124.3 114.3v1.9" fill="none" stroke="#000080" stroke-width=".19"/>
<circle cx="124.3" cy="114.3" r=".37" fill="#000080"/>
<circle cx="124.3" cy="114.3" r=".37" fill="none" stroke="#000080" stroke-width=".17"/>
<path d="M135.5 153.5v1.8" fill="none" stroke="#000080" stroke-width=".19"/>
<circle cx="135.5" cy="155.3" r=".37" fill="#000080"/>
<circle cx="135.5" cy="155.3" r=".37" fill="none" stroke="#000080" stroke-width=".17"/>
<path d="M149.4 102.2v.9M141 160.9v1.9" fill="none" stroke="#000080" stroke-width=".19"/>
<circle cx="149.4" cy="103.1" r=".37" fill="#000080"/>
<circle cx="149.4" cy="103.1" r=".37" fill="none" stroke="#000080" stroke-width=".17"/>
<path d="M149.4 92.9v1.9M163.4 155.3v1.9" fill="none" stroke="#000080" stroke-width=".19"/>
<circle cx="163.4" cy="155.3" r=".37" fill="#000080"/>
<circle cx="163.4" cy="155.3" r=".37" fill="none" stroke="#000080" stroke-width=".17"/>
<path d="M186.7 45.4v3.7" fill="none" stroke="#000080" stroke-width=".19"/>
<circle cx="186.7" cy="45.4" r=".37" fill="#000080"/>
<circle cx="186.7" cy="45.4" r=".37" fill="none" stroke="#000080" stroke-width=".17"/>
<path d="M201.6 45.4v3.7" fill="none" stroke="#000080" stroke-width=".19"/>
<circle cx="201.6" cy="45.4" r=".37" fill="#000080"/>
<circle cx="201.6" cy="45.4" r=".37" fill="none" stroke="#000080" stroke-width=".17"/>
<g font-size="4.2" fill="#0b5394">
<text x="90.7" y="29.5">Reference for amplifaers</text>
<text x="174.6" y="32.3">Analog Voltage selection</text>
<text x="142" y="83.6">ADC input</text>
</g>
<g font-size="1.7">
<text x="21.5" y="4">1</text>
<text x="57.4" y="4">2</text>
<text x="93.6" y="4">3</text>
<text x="129.7" y="4">4</text>
<text x="165.8" y="4">5</text>
<text x="201.9" y="4">6</text>
<text x="238" y="4">7</text>
<text x="274.2" y="4">8</text>
<text x="5.3" y="28">A</text>
<text x="290.5" y="28">A</text>
<text x="102.4" y="40.5" transform="rotate(-90 102.4 40.5)">5</text>
<text x="93.3" y="46.9">1</text>
<text x="103.4" y="45.4" transform="rotate(-90 103.4 45.4)">V+</text>
<text x="104.7" y="44.1">+</text>
<text x="108" y="43.1">3</text>
<text x="103.4" y="51.1" transform="rotate(-90 103.4 51.1)">V-</text>
<text x="105.1" y="51.5">-</text>
<text x="108" y="50.6">4</text>
<text x="102.4" y="54.7" transform="rotate(-90 102.4 54.7)">2</text>
<text x="5.4" y="79.7">B</text>
<text x="290.6" y="79.7">B</text>
<text x="82.3" y="101.9">1</text>
<text x="171.4" y="100.2" transform="rotate(-90 171.4 100.2)">5</text>
<text x="82.1" y="103.7">2</text>
<text x="82.2" y="105.6">3</text>
<text x="165.9" y="102.8">3</text>
<text x="169" y="103.7">+</text>
<text x="172.4" y="105.1" transform="rotate(-90 172.4 105.1)">V+</text>
<text x="180.8" y="106.5">1</text>
<text x="165.8" y="110.2">4</text>
<text x="169" y="111.2">-</text>
<text x="172.4" y="110.8" transform="rotate(-90 172.4 110.8)">V-</text>
<text x="171.4" y="114.3" transform="rotate(-90 171.4 114.3)">2</text>
<text x="5.3" y="131.4">C</text>
<text x="82.1" y="128.9">2</text>
<text x="82.2" y="130.8">3</text>
<text x="82.3" y="127">1</text>
<text x="290.6" y="131.4">C</text>
<text x="144.5" y="155">1</text>
<text x="148" y="155.9">VIN VOUT</text>
<text x="159.3" y="155">5</text>
<text x="144.4" y="160.6">2</text>
<text x="144.4" y="156.8">3</text>
<text x="148" y="161.5">GND</text>
<text x="148" y="157.8">EN</text>
<text x="5.3" y="183.2">D</text>
<text x="290.5" y="183.2">D</text>
<text x="224.9" y="191.3">Title</text>
<text x="224.9" y="196.9">Size</text>
<text x="234.3" y="196.9">Number</text>
<text x="271.5" y="196.9">Revision</text>
<text x="224.9" y="202.5">Date:</text>
<text x="225.8" y="199.7">A3</text>
<text x="233.3" y="202.5">4.15.2021</text>
<text x="262.2" y="202.5">Sheet</text>
<text x="267.2" y="202.5">of</text>
<text x="21.5" y="207.2">1</text>
<text x="57.4" y="207.2">2</text>
<text x="93.6" y="207.2">3</text>
<text x="129.7" y="207.2">4</text>
<text x="165.8" y="207.2">5</text>
<text x="201.9" y="207.2">6</text>
<text x="224.9" y="204.4">File:</text>
<text x="233.3" y="204.4">E:\projects\..\Analog.SchDoc</text>
<text x="238" y="207.2">7</text>
<text x="262.2" y="204.4">Drawn By:</text>
<text x="274.2" y="207.2">8</text>
</g>
<g font-size="1.7" fill="#800000">
<text x="99.9" y="33.8">+AVCC</text>
<text x="117.7" y="32.9">+AVCC</text>
<text x="74.6" y="47.8">+VREF</text>
<text x="178.3" y="43.1">+AVCC</text>
<text x="214" y="43.1">+3V3A</text>
<text x="118.7" y="58">GND</text>
<text x="128.1" y="58">GND</text>
<text x="101" y="63.6">GND</text>
<text x="184.9" y="61.8">GND</text>
<text x="192.4" y="61.8">GND</text>
<text x="199.9" y="61.8">GND</text>
<text x="146.7" y="90.7">+VREF</text>
<text x="169" y="93.5">+AVCC</text>
<text x="92" y="101.9">GND</text>
<text x="90.2" y="105.6">+V_RPI</text>
<text x="194.2" y="106.5">ADC_ST2_OFFSET</text>
<text x="214.7" y="106.5">ADC_STAGE2</text>
<text x="228.3" y="107.4">ADC_STAGE2</text>
<text x="128" y="114">ADC_STAGE1</text>
<text x="140.8" y="114.9">ADC_STAGE1</text>
<text x="170" y="123.3">GND</text>
<text x="198" y="123.3">GND</text>
<text x="90.2" y="130.8">+V_RPI</text>
<text x="92" y="127">GND</text>
<text x="96.3" y="127.9">ADC_ST2_OFFSET</text>
<text x="122.5" y="128.9">GND</text>
<text x="142.6" y="127">+VREF</text>
<text x="132.5" y="151.3">+V_RPI</text>
<text x="160.9" y="153.1">+3V3A</text>
<text x="133.6" y="168">GND</text>
<text x="139.2" y="168">GND</text>
<text x="161.6" y="168">GND</text>
</g>
<g font-size="1.7" fill="#000080">
<text x="112.5" y="39.4">IC3</text>
<text x="121.3" y="40.1">100k Ohms</text>
<text x="121.3" y="38.3">R20</text>
<text x="208" y="43.3">FB1</text>
<text x="120.5" y="51.5">100k Ohms</text>
<text x="121.3" y="48.6">R21</text>
<text x="130.8" y="51.5">0.1µF</text>
<text x="131.5" y="48.6">C19</text>
<text x="188.4" y="52.3">C21</text>
<text x="195.8" y="52.3">C22</text>
<text x="203.3" y="52.3">C23</text>
<text x="188.4" y="54.1">0.1µF</text>
<text x="195.8" y="54.1">1µF</text>
<text x="203.3" y="54.1">10µF</text>
<text x="78.6" y="99.1">P2</text>
<text x="103.6" y="101.1">C24</text>
<text x="150.2" y="99.8">100 Ohms</text>
<text x="150.2" y="98">R22</text>
<text x="185.2" y="100.9">IC4</text>
<text x="103.6" y="106.3">10µF</text>
<text x="136.1" y="105.4">100 Ohms</text>
<text x="136.1" y="102">R23</text>
<text x="188.4" y="105.7">R24</text>
<text x="208" y="104.8">C14</text>
<text x="78.6" y="108.4">Header 3</text>
<text x="114.8" y="113.2">R25</text>
<text x="188.4" y="109.1">100 Ohms</text>
<text x="201.4" y="113.8">C25</text>
<text x="208" y="110.1">0.1µF</text>
<text x="114.8" y="116.6">100 Ohms</text>
<text x="125.9" y="119.4">C26</text>
<text x="201.6" y="116.8">0.1µF</text>
<text x="78.6" y="124.2">P3</text>
<text x="125.9" y="121.2">0.1µF</text>
<text x="153.9" y="125.3">R26</text>
<text x="169.8" y="125.3">R27</text>
<text x="153.9" y="128.7">300k Ohms</text>
<text x="168.1" y="130.8">C38</text>
<text x="169.8" y="128.7">1M Ohms</text>
<text x="78.6" y="133.6">Header 3</text>
<text x="170.7" y="135.2">10nF</text>
<text x="146.6" y="153.1">IC5</text>
<text x="137.1" y="160.4">C16</text>
<text x="137.3" y="158.7">10uF</text>
<text x="165.1" y="160.4">C17</text>
<text x="165.2" y="158.7">10uF</text>
<text x="146.6" y="164.3">TPS76333DBVR</text>
</g>
</svg>
